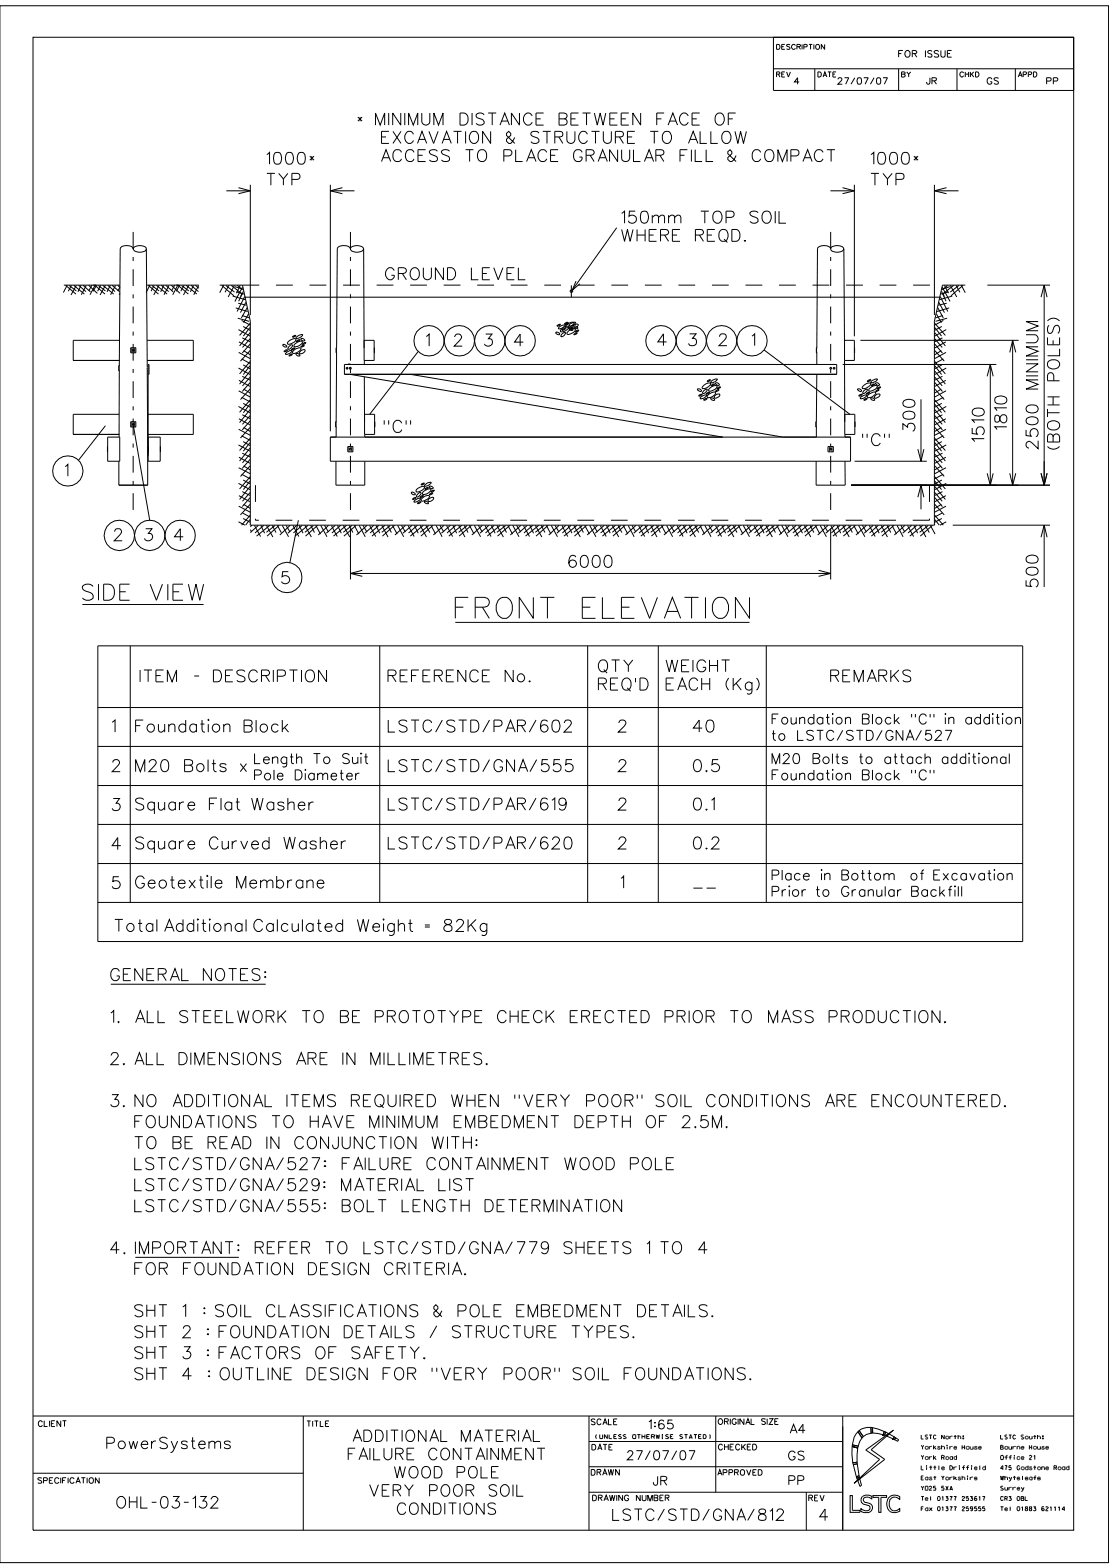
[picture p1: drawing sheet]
<svg xmlns="http://www.w3.org/2000/svg" width="210mm" height="297mm" viewBox="0 0 210 297" stroke-linecap="round" stroke-linejoin="round" font-family="sans-serif">
<g fill="none" stroke="#000" stroke-width=".19">
<path d="M0 1.1h209.9v294.9h-209.9zM6.2 7.1h197.1v282.7h-197.1zM146.5 13h56.8M146.5 7.1h56.8v10h-56.8zM154.3 13v4.1M170.2 13v4.1M181.2 13v4.1M192.3 13v4.1M42.9 36.1h4.5M45.2 35.5l2.2 .6-2.2 .6M47.4 35v24.7M62.6 36.1h4.5"/>
<path d="M62.6 35v46.7M64.8 35.5l-2.2 .6 2.2 .6M157.3 36.1h4.5M159.5 35.5l2.3 .6-2.3 .6M161.8 35v28.7M176.9 35v24.7M176.9 36.1h4.6M179.2 35.5l-2.3 .6 2.3 .6M12.1 54h10.6M12.4 54l2 1.7M12.7 54l-.7 1.4M13.1 54.1l1.4 1"/>
<path d="M13.5 54l-.6 1.1M14 54l2 1.7M14.5 54l-1.1 1.9M14.9 54l1.4 1.2M15.4 54l-.6 1.3M15.7 54l1.4 1.3M16.3 54.1l-.9 1.7M16.8 54l1.6 1.6M17.4 54l-.6 1.1M18 54l1.9 1.7M18 54l-1 1.8M18.3 54l-.7 1.2"/>
<path d="M18.7 54.1l1.3 1M19.1 54l-.6 1.1M19.5 54l2 1.7M20 54l-1.1 1.9M20.4 54l1.4 1.2M20.9 54l-.6 1.3M21.2 54l1.5 1.3M21.9 54.1l-1 1.7M22.3 54l.4 .4-.4 .7M22.7 55.6l-.2 .2M25.2 47.1a1.56 1.56 0 0 0-2.4-.2l-.2 22.3M25.3 46.9a1.87 1.87 0 0 1 2.4 0v.2a1.42 1.42 0 0 1-1.9 .6l-.5-.4z"/>
<path d="M27.7 47.1l.2 22.5M27.8 54h9.9M28.1 54l1.9 1.7M28.4 54l-.7 1.4M28.8 54.1l1.3 1M29.2 54l-.6 1.1M29.6 54l2 1.7M30.1 54l-1 1.9M30.5 54l1.4 1.2M31 54l-.6 1.3M31.4 54l1.4 1.3M32 54.1l-.9 1.7"/>
<path d="M32.5 54l1.6 1.6M33.1 54l-.6 1.1M33.7 54l-1 1.8M33.7 54l2 1.7M34 54l-.6 1.2M34.4 54.1l1.4 1M34.9 54l-.7 1.1M35.2 54l2.1 1.7M35.8 54l-1.1 1.9M36.2 54l1.4 1.2M36.6 54l-.5 1.3M37 54l.7 .6"/>
<path d="M37.6 54.1l-.9 1.7M41.6 54h4.3l1.5 6.8v38.7h129.5v-38.7l1.6-6.8h4.3M42 54l2.3 2M42.4 54l-.8 1.4M42.8 54.1l1.6 1.2M43.3 54l-.7 1.4M43.8 54l2.1 1.7M44.1 56.1l2.4 .7M44.4 54l-1.2 2.3M44.5 54.3l1.5 .5M44.6 58.3l2.3 .7M44.8 55.3l1.4 .4"/>
<path d="M44.9 54l1 .9M45.1 57.4l1.6 .4M45.5 54l-.7 1.5M45.8 59.8l1.5 .4M45.9 54.4l-1.4 2.7M45.9 55.5l-.4 .7M46.1 55.2l-.9 1.9M46.3 56.2l-1.4 2.8M46.4 56.3h131.6M46.6 57.3l-1.1 1.9M46.8 58.3l-1.1 1.9M47.1 59.5l-1 1.6"/>
<path d="M66.4 47.1a1.6 1.6 0 0 0-2.5-.2l-.2 33M66.4 46.9a1.87 1.87 0 0 1 2.4 0l.1 .2a1.64 1.64 0 0 1-2.5 .2zM68.9 47.1v18.8M108.2 54v2.3M109.1 53.2l-.7 1.8 1.4-1.2M116.8 43.1l-8.4 11.9M157.3 47.1a1.6 1.6 0 0 0-2.4-.2l-.2 19M157.3 46.9a1.87 1.87 0 0 1 2.4 0 .53 .53 0 0 1-.4 .8l-.8 .1a1.21 1.21 0 0 1-1.2-.7zM159.8 47.1l.1 18.8M177.3 59.5l.9 1.6M177.6 58.3l1 1.9M177.8 57.3l1 1.9"/>
<path d="M178 56.2l1.5 2.8M178.3 55.2l.8 1.9M178.4 54.4l1.5 2.7M178.5 55.5l.3 .7M178.5 59.8l-1.4 .4M178.8 54l.8 1.5M179.3 57.4l-1.6 .4M179.4 54l-.9 .9M179.6 55.3l-1.5 .4M179.7 58.3l-2.3 .7M179.9 54.3l-1.6 .5M179.9 54l1.3 2.3"/>
<path d="M180.3 56.1l-2.4 .7M180.6 54l-2.1 1.7M181 54l.8 1.4M181.6 54.1l-1.7 1.2M182 54l.8 1.4M182.4 54l-2.3 2M187 54h11.8M197.1 56.3l.6-2.3 .6 2.3M197.7 54v37.9M22.5 78.5h-8.6v3.8h8.7M22.5 69.2v1.1M22.6 70.3l-.1 12.5"/>
<path d="M22.6 64.5h-8.7v3.8h8.7M22.7 69.2h-.2v1.1h.2M24.7 79.9h1v1h-1zM24.7 65.9h1v.9h-1zM25 65.9v.9M25 79.9v1M25.5 65.9v.9M25.5 79.9v1M27.8 64.5h8.8v3.8h-8.7M27.9 69.7v.1M27.9 69.9l.1 22M27.9 78.5h8.7v3.8h-8.7"/>
<path d="M28.1 70.9h.1v-1.9h-.1v18.4h2.2v-4.6h-2.2M45 60.3l2.2 .6M45.2 62.4l2.2 1.3M45.2 69.7l2.2 1.2M45.2 77l2.2 1.2M45.2 66.7l2.2 1.2M45.2 74l2.2 1.2M45.2 64.8l2.1 1.1M45.2 72l2.1 1.2M45.2 79.3l2.1 1.2M45.7 60.7l1.7 .9M45.7 68l1.7 .9"/>
<path d="M45.7 75.3l1.7 .8M45.9 64l1.5 .7M45.9 71.3l1.5 .7M45.9 78.6l1.5 .7M46 61.8l1.4 .8M46 69.1l1.4 .7M46 76.4l1.4 .7M46.1 66.4l1.3 .8M46.1 73.7l1.3 .8M47.3 62l-1.2 1.7M47.3 69.3l-1.2 1.6M47.3 76.6l-1.2 1.6"/>
<path d="M47.4 61.2l-2 2.3M47.4 63l-2 2.5M47.4 64.2l-1.5 1.6M47.4 65.2l-1.5 1.7M47.4 66.4l-1.9 2M47.4 68.5l-2 2.3M47.4 70.3l-2 2.5M47.4 71.4l-1.5 1.7M47.4 72.5l-1.5 1.7M47.4 73.7l-1.9 2M47.4 75.8l-2 2.3M47.4 77.6l-2 2.4"/>
<path d="M47.4 78.7l-1.5 1.7M47.4 79.7l-1.5 1.7M53.5 65.3l.2-.1a.51 .51 0 0 1 .6 .5h-.5zM53.8 66.5l.6-.3a.41 .41 0 0 1-.6 .3zM54.2 66.8a.77 .77 0 0 1 1.1-.3l-.1 .1a1.3 1.3 0 0 1-1.2 .5zM54.5 64.8a1.46 1.46 0 0 1 1.5-.5 1.38 1.38 0 0 1-1.6 .8zM54.7 65.7l.6-.4a.69 .69 0 0 1-.7 .8zM54.7 67.3l.6-.3a.41 .41 0 0 1-.6 .3zM55.3 66.1l.5-.2-.4 .3h-.2zM55.4 63.7l.4-.2 .2 .1a.43 .43 0 0 1-.6 .2zM55.6 66.4l.9-.5h.5a1.35 1.35 0 0 1-1.6 .9zM55.9 65.1l.9-.5 .5 .1a1.35 1.35 0 0 1-1.6 .9z"/>
<path d="M56.1 67h.1a.46 .46 0 0 1 .6 .4h-.1a.46 .46 0 0 1-.6-.4zM56.1 63.9a1.3 1.3 0 0 1 1.2-.5 1.26 1.26 0 0 1-1.3 .7zM56.1 64.6l.6-.3a.41 .41 0 0 1-.6 .3zM56.8 66.6a.57 .57 0 0 1 1-.2 .8 .8 0 0 1-1.1 .5zM57 65.7a.46 .46 0 0 1 .6-.3 .47 .47 0 0 1-.6 .3zM57 64.1h.1a.45 .45 0 0 1 .5 .4 .44 .44 0 0 1-.6-.4zM57.4 65l.5-.1a.47 .47 0 0 1-.6 .3zM63.6 79.9v1M63.7 79.9h-.1v1h.1M63.8 65.9h-.1v.9h.1M65.2 69h93.2v1.9h-93.2zM65.9 69.7l-.1 .2"/>
<path d="M66 69h.4M66 69h-.1M66 69h.1M66.2 70.9l70.6 11.9M66.4 69.6a.17 .17 0 0 0-.2 .2 .17 .17 0 0 0 .2 .1M68.9 64.5h2v3.8h-2zM69 71.4v8.5M69 68.3v.7M69 78.5h1.9v3.8h-1.9zM70.9 65.9v.9M70.9 79.9v1M77.7 70.9l70.6 11.9"/>
<path d="M79.2 66.6l-9.2 11.9M105.2 63a.49 .49 0 0 1 .7 .4l-.5-.1zM105.5 61.6l.6-.1-.5 .3zM105.9 61.9a.92 .92 0 0 1 1.1-.2 1.25 1.25 0 0 1-1.3 .5zM106.4 62.5a.46 .46 0 0 1 .6-.2 .47 .47 0 0 1-.6 .2zM106.5 62.2l.8-.4 .4 .1a1.35 1.35 0 0 1-1.6 .9l.1-.3zM106.5 63.2l.5-.2a.63 .63 0 0 1-.8 .7zM106.9 61.3l.6-.2-.2 .2zM107.1 61.5l.6-.3-.3 .3zM107.1 61.7a1.46 1.46 0 0 1 1.6-.6 1.35 1.35 0 0 1-1.6 .9zM107.6 62.8l.9-.5 .5 .1a1.38 1.38 0 0 1-1.7 .8zM107.7 62.2l.1-.1a.46 .46 0 0 1 .6 .5 .54 .54 0 0 1-.7-.4z"/>
<path d="M107.9 61.4l.8-.4 .3 .1a1.31 1.31 0 0 1-1.3 .6zM107.9 62.2l.5-.2-.3 .3h-.3zM108.6 61.6l.5-.2 .4 .1a.83 .83 0 0 1-1.1 .6zM108.7 63.3l.5-.3a.41 .41 0 0 1-.5 .3zM108.7 61.8h.1a.45 .45 0 0 1 .5 .4v.1a.47 .47 0 0 1-.6-.5zM109 62.8l.5-.3a.41 .41 0 0 1-.5 .3zM132.1 73.6h.1a.37 .37 0 0 1 .4 .1 .37 .37 0 0 1 .1 .5h-.1a.43 .43 0 0 1-.5-.6zM132.4 74.9l.6-.2-.3 .3h-.3zM132.6 75.3a1.39 1.39 0 0 1 1.2-.5 1.06 1.06 0 0 1-1.2 .7zM133 73.3a1.41 1.41 0 0 1 1.6-.7 1.35 1.35 0 0 1-1.6 .9zM133.2 75.7l.4-.2h.3a.4 .4 0 0 1-.7 .2zM133.3 73.9l.5-.2a.68 .68 0 0 1-.8 .8z"/>
<path d="M133.7 74.6l.6-.3a.41 .41 0 0 1-.6 .3zM134 72.1l.5-.1-.4 .3zM134.1 74.8l.9-.5 .5 .1a1.3 1.3 0 0 1-1.6 .9zM134.6 73.4l.5-.3h.7a1.35 1.35 0 0 1-1.6 .9v-.3zM134.6 75.4l.1-.1a.46 .46 0 0 1 .6 .5l-.1 .1a.46 .46 0 0 1-.6-.5zM134.6 73l.6-.3a.41 .41 0 0 1-.6 .3zM134.7 72.2a.77 .77 0 0 1 1.1-.3l-.1 .1a1.3 1.3 0 0 1-1.1 .5zM135.5 74.9a.44 .44 0 0 1 .4-.3 .44 .44 0 0 1 .4 .3 .76 .76 0 0 1-1.1 .4zM135.5 72.5a.47 .47 0 0 1 .7 .5l-.5-.1zM135.5 74.1l.6-.3a.41 .41 0 0 1-.6 .3zM135.8 73.5l.6-.2-.5 .3zM144.7 66.3l16.2 12.2"/>
<path d="M154.6 65.9v.9M154.7 79.9h-.2v1h.2M154.7 70.9l-.1 11.9M154.7 66.8v2.2M154.8 65.9h-.2v.9h.2M159.6 69h29.1M159.9 64.5h1.9v3.8h-1.9zM159.9 68.3l.1 11.6M160 78.5h1.9v3.8h-1.9zM161.8 65.9v.9M161.9 79.9v1M162.4 73.7a.47 .47 0 0 1 .7 .4h-.4z"/>
<path d="M162.7 74.9l.6-.2-.3 .3h-.3zM162.9 64.5h30M163.1 75.2a.92 .92 0 0 1 1.1-.3 1.25 1.25 0 0 1-1.3 .6zM163.3 73.3a1.41 1.41 0 0 1 1.6-.7 1.35 1.35 0 0 1-1.6 .9zM163.6 73.9l.6-.2a.8 .8 0 0 1-.9 .8zM163.7 75.6l.5-.1a.36 .36 0 0 1-.6 .2zM164.1 74.5l.6-.2-.5 .4zM164.3 72.1l.6-.1-.5 .3zM164.4 74.8l.9-.5 .5 .1a1.35 1.35 0 0 1-1.6 .9zM164.9 73.4l.5-.3h.7a1.35 1.35 0 0 1-1.6 .9v-.3zM164.9 75.4l.1-.1a.46 .46 0 0 1 .6 .5l-.1 .1a.46 .46 0 0 1-.6-.5zM165 72.2l.8-.4h.3a1.31 1.31 0 0 1-1.2 .7z"/>
<path d="M165.1 72.9l.5-.1-.3 .2-.3 .1zM165.7 75a.6 .6 0 0 1 1-.2 .75 .75 0 0 1-1.2 .5zM165.8 72.5a.45 .45 0 0 1 .5 .1 .45 .45 0 0 1 .2 .4h-.1a.61 .61 0 0 1-.6-.5zM166 73.9l.4-.1a.42 .42 0 0 1-.6 .3zM166.2 73.5l.5-.2a.41 .41 0 0 1-.6 .3zM174.4 75.6v11.8M177 61.2l2 2.3M177 62l1.3 1.7M177 63l2 2.5M177 64.2l1.4 1.6M177 65.2l1.5 1.7M177 66.4l1.8 2"/>
<path d="M177 68.5l2 2.3M177 69.3l1.3 1.6M177 70.3l2 2.5M177 71.4l1.4 1.7M177 72.5l1.5 1.7M177 73.7l1.8 2M177 75.8l2 2.3M177 76.6l1.3 1.6M177 77.6l2 2.4M177 78.7l1.4 1.7M177 79.7l1.5 1.7M178.2 66.4l-1.2 .8"/>
<path d="M178.2 73.7l-1.2 .8M178.3 61.8l-1.3 .8M178.3 69.1l-1.3 .7M178.3 76.4l-1.3 .7M178.5 64l-1.5 .7M178.5 71.3l-1.5 .7M178.5 78.6l-1.5 .7M178.6 60.7l-1.6 .9M178.6 68l-1.6 .9M178.6 75.3l-1.6 .8M179.1 64.8l-2.1 1.1M179.1 72l-2.1 1.2"/>
<path d="M179.1 79.3l-2.1 1.2M179.1 66.7l-2.1 1.2M179.1 74l-2.1 1.2M179.2 62.4l-2.2 1.3M179.2 69.7l-2.2 1.2M179.2 77l-2.2 1.2M179.4 60.3l-2.3 .6M186.9 71.3l.6-2.3 .6 2.3M187.5 69v22.9M191.2 66.7l.6-2.2 .5 2.2M191.8 64.5v27.4M20 80.6l-5.1 6.6"/>
<path d="M20.4 82.8h2.3v4.6h-2.3zM20.4 84.6v1M22.5 91.9h5.5M22.5 87.4v4.5M25.2 80.4l3.1 18.1M27.9 85.6h.2M27.9 84.6h.2M28 86.3h.1M30.3 84.6v1M45.2 84.3l2.2 1.2M45.2 91.6l2.2 1.1M45.2 98.8l1.2 .7"/>
<path d="M45.2 81.3l2.2 1.2M45.2 88.6l2.2 1.1M45.2 95.9l2.2 1.1M45.2 86.6l2.1 1.1M45.2 93.9l2.1 1.1M45.7 82.5l1.7 .9M45.7 89.8l1.7 .9M45.9 85.8l1.5 .8M45.9 93.1l1.5 .7M46 97.2l1.4 .7M46 83.6l1.4 .8M46 90.9l1.4 .7"/>
<path d="M46 98.2l1.4 .7M46.1 81l1.3 .7M46.1 88.3l1.3 .7M46.1 95.5l1.3 .8M47.3 83.9l-1.2 1.6M47.3 91.1l-1.2 1.6M47.3 98.4l-.8 1.1M47.4 81l-1.9 2M47.4 83l-2 2.3M47.4 84.9l-2 2.4M47.4 86l-1.5 1.7M47.4 87l-1.5 1.7"/>
<path d="M47.4 88.3l-1.9 1.9M47.4 90.3l-2 2.3M47.4 92.1l-2 2.5M47.4 93.3l-1.5 1.6M47.4 94.3l-1.5 1.7M47.4 95.5l-1.9 2M47.4 97.6l-1.7 1.9M47.4 99.4l-.1 .1M47.7 99.5l-.3 .3M48.2 99.6l1.1 2M48.9 99.5l-1.5 1.4M49.4 99.5l.7 1.5"/>
<path d="M49.9 99.5l-1.6 1.5M50.4 99.5l1.3 2.2M51.1 99.5l-2.5 2M51.5 99.5l.8 1.4M52.1 99.6l-1.7 1.2M52.5 99.5l.8 1.4M52.9 99.5l-2.3 2M53.5 99.5l1.1 2.2M54.2 99.5l.7 1.3M54.9 99.5l-1.9 1.8M55.5 99.6l1.1 2M56.2 99.5l-1.7 1.5"/>
<path d="M56.5 98.5l-1.6 8.1M56.6 99.5l.8 1.5M57.2 99.5l-1.6 1.5M57.7 99.5l1.3 2.2M58.3 99.5l-2.4 2M58.8 99.5l.7 1.4M59.3 99.6l-1.6 1.2M59.8 99.5l.9 1.7M60.1 99.5l-2.2 2M60.7 99.5l1.2 2.2M61.5 99.5l.7 1.3M62.2 99.5l-1.9 1.8"/>
<path d="M62.6 82.8h98.5v4.6h-98.5zM62.8 99.6l1.1 2M63.5 99.5l-1.7 1.5M63.6 87.4v4.5h5.5v-4.5M63.7 80.9v1.9M63.9 99.5l.7 1.5M64.5 99.5l-1.7 1.5M65 99.5l1.2 2.2M65.6 99.5l-2.5 2M65.9 84.6h.9v1h-.9zM66.1 84.6v1M66.1 99.5l.7 1.4"/>
<path d="M66.4 84.9h.1M66.6 99.6l-1.6 1.2M66.6 84.6v1M67.1 99.5l.9 1.7M67.4 99.5l-2.3 2M68 99.5l1.2 2.2M68.7 99.5l.8 1.3M69.1 82.3v.5M69.5 99.5l-2 1.8M70 99.6l1.1 2M70.8 99.5l-1.7 1.5M71.2 99.5l.7 1.5"/>
<path d="M71.7 99.5l-1.6 1.5M72.3 99.5l1.2 2.2M72.9 99.5l-2.5 2M73.4 99.5l.7 1.4M73.9 99.6l-1.6 1.2M74.3 99.5l.9 1.7M74.7 99.5l-2.3 2M75.3 99.5l1.1 2.2M76 99.5l.8 1.3M76.8 99.5l-2 1.8M77.3 99.6l1.1 2M77.9 93.2h.1a.51 .51 0 0 1 .6 .5h-.1a.46 .46 0 0 1-.6-.5z"/>
<path d="M78 99.5l-1.7 1.5M78.1 94.5l.6-.3a.44 .44 0 0 1-.6 .3zM78.4 94.9a1.12 1.12 0 0 1 1.2-.5 1.21 1.21 0 0 1-1.2 .7zM78.5 99.5l.7 1.5M78.9 92.7l1-.6 .5 .1a1.35 1.35 0 0 1-1.6 .9zM79 99.5l-1.6 1.5M79.1 95.2l.6-.1-.5 .3zM79.3 93.4l.4-.1a.69 .69 0 0 1-.8 .8v-.2zM79.5 94.1l.4-.2h.3a.4 .4 0 0 1-.7 .2zM79.6 99.5l1.2 2.2M79.8 91.7l.3-.2 .2 .1a.43 .43 0 0 1-.6 .2zM79.9 94.4a1.01 1.01 0 0 1 1.4-.3 1.79 1.79 0 0 1-1.5 .8l-.1-.2z"/>
<path d="M80.2 93.1l.9-.5 .5 .1a1.35 1.35 0 0 1-1.6 .9zM80.2 99.5l-2.5 2M80.4 91.9a1.42 1.42 0 0 1 1.2-.5 1.15 1.15 0 0 1-1.2 .6zM80.4 94.9h.2a.42 .42 0 0 1 .5 .5h-.1a.46 .46 0 0 1-.6-.5zM80.5 92.5l.6-.1-.5 .3zM80.6 99.5l.8 1.4M81.1 94.6l.5-.3 .4-.1a.66 .66 0 0 1-.2 .7 .66 .66 0 0 1-.7 0zM81.2 99.6l-1.6 1.2M81.3 92.2a.45 .45 0 0 1 .7 .3h-.4zM81.3 93.6l.4-.2h.2a.47 .47 0 0 1-.6 .3zM81.6 99.5l.9 1.7M81.7 93l.5-.1a.47 .47 0 0 1-.6 .3z"/>
<path d="M82 99.5l-2.3 2M82.6 99.5l1.1 2.2M83.3 99.5l.8 1.3M84.1 99.5l-2 1.8M84.6 99.6l1.1 2M85.3 99.5l-1.7 1.5M85.8 99.5l.7 1.5M86.3 99.5l-1.6 1.5M86.9 99.5l1.1 2.2M87.4 99.5l-2.4 2M87.9 99.5l.7 1.4M88.5 99.6l-1.6 1.2"/>
<path d="M88.9 99.5l.9 1.7M89.3 99.5l-2.4 2M89.8 99.5l1.2 2.2M90.6 99.5l.7 1.3M91.3 99.5l-2 1.8M91.8 99.6l1.2 2M92.6 99.5l-1.7 1.5M93 99.5l.8 1.5M93.6 99.5l-1.7 1.5M94.1 99.5l1.2 2.2M94.7 99.5l-2.4 2M95.2 99.5l.7 1.4"/>
<path d="M95.7 99.6l-1.6 1.2M96.2 99.5l.9 1.7M96.5 99.5l-2.3 2M97.1 99.5l1.2 2.2M97.8 99.5l.8 1.3M98.6 99.5l-2 1.8M99.1 99.6l1.2 2M99.8 99.5l-1.6 1.5M100.3 99.5l.7 1.5M100.9 99.5l-1.7 1.5M101.4 99.5l1.2 2.2M102 99.5l-2.5 2"/>
<path d="M102.5 99.5l.7 1.4M103 99.6l-1.6 1.2M103.4 99.5l.9 1.7M103.8 99.5l-2.3 2M104.4 99.5l1.2 2.2M105.1 99.5l.8 1.3M105.9 99.5l-2 1.8M106.4 99.6l1.1 2M107.1 99.5l-1.7 1.5M107.6 99.5l.7 1.5M108.1 99.5l-1.6 1.5M108.7 99.5l1.2 2.2"/>
<path d="M109.2 99.5l-2.4 2M109.8 99.5l.7 1.4M110.3 99.6l-1.6 1.2M110.7 99.5l.9 1.7M111.1 99.5l-2.3 2M111.7 99.5l1.1 2.2M112.4 99.5l.7 1.3M113.1 99.5l-1.9 1.8M113.7 99.6l1.1 2M114.4 99.5l-1.7 1.5M114.8 99.5l.8 1.5M115.4 99.5l-1.7 1.5"/>
<path d="M115.9 99.5l1.3 2.2M116.5 99.5l-2.4 2M117 99.5l.8 1.4M117.5 99.6l-1.6 1.2M118 99.5l.9 1.7M118.3 99.5l-2.2 2M118.9 99.5l1.2 2.2M119.7 99.5l.7 1.3M120.4 99.5l-2 1.8M120.9 99.6l1.2 2M121.7 99.5l-1.7 1.5M122.1 99.5l.7 1.5"/>
<path d="M122.7 99.5l-1.7 1.5M123.2 99.5l1.2 2.2M123.8 99.5l-2.4 2M124.3 99.5l.7 1.4M124.8 99.6l-1.6 1.2M125.2 99.5l.9 1.7M125.6 99.5l-2.3 2M126.2 99.5l1.2 2.2M126.9 99.5l.8 1.3M127.7 99.5l-2 1.8M128.2 99.6l1.2 2M128.9 99.5l-1.7 1.5"/>
<path d="M129.4 99.5l.7 1.5M129.9 99.5l-1.6 1.5M130.5 99.5l1.2 2.2M131.1 99.5l-2.5 2M131.6 99.5l.7 1.4M132.1 99.6l-1.6 1.2M132.5 99.5l.9 1.7M132.9 99.5l-2.3 2M133.5 99.5l1.1 2.2M134.2 99.5l.8 1.3M135 99.5l-2 1.8M135.5 99.6l1.1 2"/>
<path d="M136.2 99.5l-1.7 1.5M136.7 99.5l.7 1.5M137.2 99.5l-1.6 1.5M137.7 99.5l1.3 2.2M138.4 99.5l-2.5 2M138.8 99.5l.8 1.4M139.4 99.6l-1.7 1.2M139.8 99.5l.9 1.7M140.2 99.5l-2.3 2M140.7 99.5l1.2 2.2M141.5 99.5l.8 1.3M142.3 99.5l-2 1.8"/>
<path d="M142.8 99.6l1.1 2M143.5 99.5l-1.7 1.5M144 99.5l.7 1.5M144.5 99.5l-1.6 1.5M145 99.5l1.2 2.2M145.7 99.5l-2.5 2M146.1 99.5l.7 1.4M146.6 99.6l-1.6 1.2M147.1 99.5l.9 1.7M147.5 99.5l-2.4 2M148 99.5l1.2 2.2M148.7 99.5l.8 1.3"/>
<path d="M149.5 99.5l-1.9 1.8M150.1 99.6l1.1 2M150.8 99.5l-1.7 1.5M151.2 99.5l.8 1.5M151.8 99.5l-1.7 1.5M152.3 99.5l1.2 2.2M152.9 99.5l-2.5 2M153.4 99.5l.7 1.4M153.9 99.6l-1.6 1.2M154.4 99.5l.9 1.7M154.5 87.4v4.5h5.5v-4.5M154.7 99.5l-2.3 2"/>
<path d="M155.3 99.5l1.2 2.2M156 99.5l.8 1.3M156.8 99.5l-2 1.8M156.8 84.6h1v1h-1zM157 84.6v1M157.3 84.9h.1M157.3 99.6l1.1 2M157.5 84.6v1M158.1 99.5l-1.7 1.5M158.5 99.5l.7 1.5M159.1 99.5l-1.7 1.5M159.6 99.5l1.2 2.2"/>
<path d="M160 82.3v.5M160.2 99.5l-2.5 2M160.7 99.5l.7 1.4M161.1 91.9h37.7M161.2 99.6l-1.6 1.2M161.7 99.5l.8 1.7M161.8 87.4h13.7M162 99.5l-2.3 2M162.6 99.5l1.2 2.2M163.3 99.5l.8 1.3M164.1 99.5l-2 1.8M164.6 99.6l1.1 2"/>
<path d="M165.3 99.5l-1.7 1.5M165.8 99.5l.7 1.5M166.3 99.5l-1.6 1.5M166.9 99.5l1.1 2.2M167.5 99.5l-2.5 2M168 99.5l.7 1.4M168.5 99.6l-1.6 1.2M168.9 99.5l.9 1.7M169.3 99.5l-2.3 2M169.9 99.5l1.1 2.2M170.6 99.5l.7 1.3M171.3 99.5l-1.9 1.8"/>
<path d="M171.9 99.6l1.1 2M172.6 99.5l-1.7 1.5M173 99.5l.8 1.5M173.6 99.5l-1.7 1.5M173.8 85.1l.6 2.3 .5-2.3M173.8 94.2l.6-2.3 .5 2.3M174.1 99.5l1.2 2.2M174.4 91.9v4.6M174.7 99.5l-2.4 2M175.2 99.5l.8 1.4M175.8 99.6l-1.7 1.2M176.2 99.5l.9 1.7"/>
<path d="M176.6 99.5l-2.3 2M177 81l1.8 2M177 83l2 2.3M177 83.9l1.3 1.6M177 84.9l2 2.4M177 86l1.4 1.7M177 87l1.5 1.7M177 88.3l1.8 1.9M177 90.3l2 2.3M177 91.1l1.3 1.6M177 92.1l2 2.5M177 93.3l1.4 1.6"/>
<path d="M177 94.3l1.5 1.7M177 95.5l1.8 2M177 97.6l1.6 1.9M177 98.4l.9 1.1M177 99.4l.1 .1M178.2 81l-1.2 .7M178.2 88.3l-1.2 .7M178.2 95.5l-1.2 .8M178.3 83.6l-1.3 .8M178.3 90.9l-1.3 .7M178.3 98.2l-1.3 .7M178.4 97.2l-1.4 .7"/>
<path d="M178.5 85.8l-1.5 .8M178.5 93.1l-1.5 .7M178.6 82.5l-1.6 .9M178.6 89.8l-1.6 .9M179.1 86.6l-2.1 1.1M179.1 93.9l-2.1 1.1M179.1 81.3l-2.1 1.2M179.1 88.6l-2.1 1.1M179.1 95.9l-2.1 1.1M179.2 84.3l-2.2 1.2M179.2 91.6l-2.2 1.1M179.2 98.8l-1.2 .7"/>
<path d="M180.4 99.5h18.4M186.9 89.7l.6 2.2 .6-2.2M191.2 89.7l.6 2.2 .5-2.2M197.1 89.7l.6 2.2 .6-2.2M197.7 99.5v11.7M15.6 114.5h22.9M47.4 100.3l.3 .5M66.4 108.6h90.9M66.4 100.1v9.7M68.6 108l-2.2 .6 2.2 .6M86.2 117.9h55.7M155 108l2.3 .6-2.3 .6"/>
<path d="M157.3 100.1v9.7M197.1 101.8l.6-2.3 .6 2.3M18.5 122.3h175.2v56h-175.2zM18.5 134h175.2M24.7 122.3v48.6M39.4 136.3l.2 .1-.2 .1zM71.9 122.3v48.6M111.3 122.3v48.6M124.7 122.3v48.6M145.1 122.3v48.6M157.7 135.2v.1zM178.9 135.2h.2z"/>
<path d="M187.9 135.2h.2zM189.8 135.2h.1zM18.5 141.4h175.2M18.5 148.8h175.2M18.5 156.2h175.2M57.7 145.8h.2zM68.4 142.7h.1l-.1 .1zM157.6 145.8h.2zM183.4 142.7h.2zM185.3 142.7h.2zM18.5 163.6h175.2M18.5 170.9h175.2"/>
<path d="M37.3 174.1h.3l-.2 .2zM39.2 165.8l.2 .1-.2 .1zM39.6 174.1h.2l-.1 .2zM72.5 174.1h.2l-.1 .2zM149.3 167.9h.2zM155.6 164.7v.2zM180.8 167.8v.2zM188.3 164.7v.2zM21 186.4h29.3M56.9 219.8l.1-.3a.75 .75 0 0 1 1.1 0 .72 .72 0 0 1-.3 1l-1 1.1h1.5M25.6 238.2h19.6M58.1 227.2h-1.1l-.1 1a.8 .8 0 0 1 1.2 0 .8 .8 0 0 1-.2 1.2 .8 .8 0 0 1-1.1-.3"/>
<path d="M60.4 224a.7 .7 0 0 1-.9 .7 .7 .7 0 0 1-.3-1.1 .7 .7 0 0 1 1.1 0 1.88 1.88 0 0 1-.2 1.8 .64 .64 0 0 1-1-.2M6.2 279.1h51.2M6.2 268.2h197.1M57.4 268.2v21.6M111.5 277.8h48.1M111.5 273h48.1M111.5 268.2v21.6M135.5 268.2v14.4M159.6 268.2v21.6M161.4 274l-.1 1.5 .2 1.6M161.4 274l1 .3M161.4 274h.1"/>
<path d="M161.4 273.7v.3M161.4 273.7h.1M161.4 273.7l1.1 .2M161.5 277.1h.1M161.5 277.1l.1 .3M161.6 277.4h.1M161.6 277.4l.6 2.3M162.2 279.7h.1M162.2 279.7v.3M162.3 277h.1M162.3 277l-.8 .1M162.3 277v.3"/>
<path d="M162.3 277.3h.1M162.3 277.3l-.7 .1M162.3 277.3l.4 2.2M162.4 274.3l-.1 2.7M162.4 274.3h.1M162.5 271.2l-.8 1-.3 1.5M162.5 271.2l.7 1.2M162.5 271.2h.1M162.5 273.9h.1M162.5 273.9l-.1 .4M162.7 271l-.2 .2M162.7 271h.1"/>
<path d="M162.7 271l.8 1.1M162.7 279.5v.3M162.7 279.5h.1M162.7 279.5l-.5 .2M162.7 279.8h.1M162.7 279.8l-.5 .2M162.7 279.8l.1 .2-.4 .3-.2-.3M163.2 272.4l-.4 .6-.3 .9M163.2 272.4h.1M163.5 272.1h.1M163.5 272.1l-.3 .3M163.9 274.6l5.3-3.7-4.2 3.7 2.5 1.8-5.8 4.6 4.9-4.6z"/>
<path d="M164.9 270.4a3.4 3.4 0 0 0-2.2 .6M164.9 270.4l.1 1.1M164.9 270.4h.1M164.9 270.4h.3M165 271.5l-.9 .2-.6 .4M165 271.5h.1M165.2 270.4l2.2 .7M165.2 270.4h.1M165.2 270.4l.1 1M165.3 271.4l2 .4M165.3 271.4h.1M165.3 271.4l-.3 .1"/>
<path d="M167.3 271.8h.1M167.3 271.8l.2 .1M167.4 271.1h.1M167.4 271.1l-.1 .7M167.4 271.1l.3 .1M167.5 271.9h.1M167.7 271.2l-.2 .7M167.7 271.2h.1M167.7 271.2l.6 .4-.6 .3h-.2M169.2 272.6h.1M169.2 272.6l.2 .1M169.3 272.2l-1-.6-.4 .4 1.3 .6"/>
<path d="M169.3 272.2h.1M169.3 272.2l-.1 .4M169.3 272.2l.3 .1M169.4 272.7h.1M169.4 272.7l.6 .3M169.6 272.3h.1M169.6 272.3l-.2 .4M169.6 272.3l.6 .4M170 273h.1M170.2 272.7h.1M170.2 272.7l-.2 .3M111.5 282.6h48.1"/>
<path d="M152.7 282.6v7.2M162.8 281.5h.1M163.1 281.3l-.3-1.2-.4 .3 .4 1.1M163.1 281.3l-.3 .2M163.1 281.3h.1"/>
<circle cx="108.2" cy="55.2" r=".23"/>
<circle cx="25.2" cy="66.3" r=".16"/>
<circle cx="65.7" cy="69.8" r=".16"/>
<circle cx="66.4" cy="69.8" r=".16"/>
<circle cx="81.2" cy="64.5" r="2.87"/>
<circle cx="87" cy="64.5" r="2.88"/>
<circle cx="92.7" cy="64.5" r="2.88"/>
<circle cx="98.5" cy="64.5" r="2.88"/>
<circle cx="125.2" cy="64.5" r="2.88"/>
<circle cx="130.9" cy="64.5" r="2.87"/>
<circle cx="136.6" cy="64.5" r="2.88"/>
<circle cx="142.4" cy="64.5" r="2.88"/>
<circle cx="157.3" cy="69.8" r=".16"/>
<circle cx="157.9" cy="69.8" r=".16"/>
<circle cx="12.9" cy="89.2" r="2.87"/>
<circle cx="25.2" cy="80.4" r=".14"/>
<circle cx="66.4" cy="85.1" r=".17"/>
<circle cx="157.3" cy="85.1" r=".17"/>
<circle cx="22.6" cy="101.4" r="2.88"/>
<circle cx="28.3" cy="101.4" r="2.88"/>
<circle cx="34.1" cy="101.4" r="2.88"/>
<circle cx="54.3" cy="109.4" r="2.86"/>
</g>
<path d="M25.2 96.6v-53.5M66.4 96.6v-53.5M157.3 96.6v-53.5" fill="none" stroke="#000" stroke-width=".19" stroke-dasharray="3.2 1.6 .8 1.6" stroke-linecap="butt"/>
<path d="M45.9 54h132.6M48.4 91.9v6.6M176 98.5h-127.6M176 91.9v6.6" fill="none" stroke="#000" stroke-width=".19" stroke-dasharray="3.2 3.2" stroke-linecap="butt"/>
<g fill="#000">
<path d="M167.1 271.6h.3v.3h-.3z" fill-rule="evenodd"/>
<path d="M169 272.4h.3v.3h-.3z" fill-rule="evenodd"/>
</g>
<text font-size="4" x="86.2" y="117.1">FRONT ELEVATION</text>
<text font-size="3.2" x="160.7" y="286.5">LSTC</text>
<text font-size="3" x="15.6" y="113.7">SIDE VIEW</text>
<g font-size="2.3">
<text x="67.7" y="23.7">* MINIMUM DISTANCE BETWEEN FACE OF</text>
<text x="69.6" y="27.2">EXCAVATION &amp; STRUCTURE TO ALLOW</text>
<text x="50.5" y="31.1">1000*</text>
<text x="50.5" y="35.1">TYP</text>
<text x="69.6" y="30.6">ACCESS TO PLACE GRANULAR FILL &amp; COMPACT</text>
<text x="164.9" y="31.1">1000*</text>
<text x="164.9" y="35.1">TYP</text>
<text x="117.7" y="42.3">150mm TOP SOIL</text>
<text x="117.7" y="45.7">WHERE REQD.</text>
<text x="73" y="53">GROUND LEVEL</text>
<text x="80.7" y="65.6">1</text>
<text x="86" y="65.6">2</text>
<text x="91.8" y="65.6">3</text>
<text x="97.5" y="65.6">4</text>
<text x="124.6" y="65.5">4</text>
<text x="130.4" y="65.5">3</text>
<text x="136.1" y="65.5">2</text>
<text x="142.4" y="65.5">1</text>
<text x="72.7" y="81.9">&quot;C&quot;</text>
<text x="173.3" y="81.7" transform="rotate(-90 173.3 81.7)">300</text>
<text x="186.4" y="83.6" transform="rotate(-90 186.4 83.6)">1510</text>
<text x="190.6" y="81.4" transform="rotate(-90 190.6 81.4)">1810</text>
<text x="163.3" y="84.4">&quot;C&quot;</text>
<text x="196.6" y="85" transform="rotate(-90 196.6 85)">2500 MINIMUM</text>
<text x="200.6" y="85.2" transform="rotate(-90 200.6 85.2)">(BOTH POLES)</text>
<text x="12.3" y="90.2">1</text>
<text x="21.6" y="102.4">2</text>
<text x="27.4" y="102.4">3</text>
<text x="33.1" y="102.4">4</text>
<text x="107.7" y="107.5">6000</text>
<text x="53.3" y="110.6">5</text>
<text x="196.6" y="111.2" transform="rotate(-90 196.6 111.2)">500</text>
<text x="26.5" y="129.2">ITEM - DESCRIPTION</text>
<text x="73.5" y="129.2">REFERENCE No.</text>
<text x="113.3" y="127.3">QTY</text>
<text x="113.3" y="130.7">REQ’D</text>
<text x="126.2" y="127.3">WEIGHT</text>
<text x="126.2" y="130.7">EACH (Kg)</text>
<text x="157.3" y="129.2">REMARKS</text>
<text x="21.3" y="138.7">1</text>
<text x="25.7" y="138.7">Foundation Block</text>
<text x="73.5" y="138.7">LSTC/STD/PAR/602</text>
<text x="117.1" y="138.7">2</text>
<text x="131.3" y="138.7">40</text>
<text x="21.3" y="146.2">2</text>
<text x="25.7" y="146.2">M20 Bolts x</text>
<text x="73.5" y="146.2">LSTC/STD/GNA/555</text>
<text x="117.1" y="146.2">2</text>
<text x="131.3" y="146.2">0.5</text>
<text x="21.3" y="153.5">3</text>
<text x="25.7" y="153.4">Square Flat Washer</text>
<text x="73.5" y="153.4">LSTC/STD/PAR/619</text>
<text x="117.1" y="153.4">2</text>
<text x="131.3" y="153.4">0.1</text>
<text x="21.3" y="160.9">4</text>
<text x="25.7" y="160.8">Square Curved Washer</text>
<text x="73.5" y="160.8">LSTC/STD/PAR/620</text>
<text x="117.1" y="160.8">2</text>
<text x="131.3" y="160.8">0.2</text>
<text x="21.3" y="168.3">5</text>
<text x="25.7" y="168.2">Geotextile Membrane</text>
<text x="117.6" y="168.2">1</text>
<text x="131.3" y="168.2">__</text>
<text x="21.7" y="176.4">Total Additional Calculated Weight = 82Kg</text>
<text x="21" y="185.7">GENERAL NOTES:</text>
<text x="21" y="193.7">1.</text>
<text x="25.7" y="193.7">ALL STEELWORK TO BE PROTOTYPE CHECK ERECTED PRIOR TO MASS PRODUCTION.</text>
<text x="21" y="201.7">2. ALL DIMENSIONS ARE IN MILLIMETRES.</text>
<text x="21" y="209.6">3. NO ADDITIONAL ITEMS REQUIRED WHEN &quot;VERY POOR&quot; SOIL CONDITIONS ARE ENCOUNTERED.</text>
<text x="22.8" y="213.6">FOUNDATIONS TO HAVE MINIMUM EMBEDMENT DEPTH OF 2.5M.</text>
<text x="22.9" y="221.5">LSTC/STD/GNA/527:</text>
<text x="22.9" y="217.6">TO BE READ IN CONJUNCTION WITH:</text>
<text x="59.5" y="221.5">FAILURE CONTAINMENT WOOD POLE</text>
<text x="22.9" y="225.5">LSTC/STD/GNA/529:</text>
<text x="60.4" y="225.5">MATERIAL LIST</text>
<text x="22.9" y="229.5">LSTC/STD/GNA/555:</text>
<text x="59.4" y="229.5">BOLT LENGTH DETERMINATION</text>
<text x="21" y="237.5">4.</text>
<text x="25.7" y="237.5">IMPORTANT:</text>
<text x="47.1" y="237.5">REFER TO LSTC/STD/GNA/779 SHEETS 1 TO 4</text>
<text x="22.8" y="241.4">FOR FOUNDATION DESIGN CRITERIA.</text>
<text x="22.9" y="249.4">SHT 1</text>
<text x="34.7" y="249.4">: SOIL CLASSIFICATIONS &amp; POLE EMBEDMENT DETAILS.</text>
<text x="23" y="253.4">SHT 2 : FOUNDATION DETAILS / STRUCTURE TYPES.</text>
<text x="23.1" y="257.4">SHT 3 : FACTORS OF SAFETY.</text>
<text x="22.9" y="261.3">SHT 4 : OUTLINE DESIGN FOR &quot;VERY POOR&quot; SOIL FOUNDATIONS.</text>
</g>
<g font-size="2.2">
<text x="20.2" y="274.4">PowerSystems</text>
<text x="66.9" y="273">ADDITIONAL MATERIAL</text>
<text x="65.9" y="276.5">FAILURE CONTAINMENT</text>
<text x="74.7" y="279.9">WOOD POLE</text>
<text x="22.1" y="285.6">OHL-03-132</text>
<text x="70" y="283.4">VERY POOR SOIL</text>
<text x="75.3" y="286.8">CONDITIONS</text>
<text x="116" y="288">LSTC/STD/GNA/812</text>
<text x="155.2" y="288">4</text>
</g>
<g font-size="1.9">
<text x="146.2" y="137.1">Foundation Block &quot;C&quot; in addition</text>
<text x="146.2" y="140.2">to LSTC/STD/GNA/527</text>
<text x="48.2" y="144.6">Length To Suit</text>
<text x="48.2" y="147.7">Pole Diameter</text>
<text x="146.2" y="144.6">M20 Bolts to attach additional</text>
<text x="146.2" y="147.7">Foundation Block &quot;C&quot;</text>
<text x="146.2" y="166.7">Place in Bottom of Excavation</text>
<text x="146.2" y="169.8">Prior to Granular Backfill</text>
</g>
<g font-size="1.7">
<text x="122.9" y="270.7">1:65</text>
<text x="149.6" y="271.5">A4</text>
<text x="118.8" y="276.5">27/07/07</text>
<text x="123.7" y="281.3">JR</text>
<text x="149.3" y="276.5">GS</text>
<text x="149.4" y="281.2">PP</text>
</g>
<text font-size="1.3" x="170.2" y="10.8">FOR ISSUE</text>
<g font-size="1.2">
<text x="150.4" y="16">4</text>
<text x="158.7" y="16">27/07/07</text>
<text x="175.5" y="16">JR</text>
<text x="186.9" y="16">GS</text>
<text x="198.2" y="16">PP</text>
</g>
<g font-size="1.1">
<text x="112" y="269.9">SCALE</text>
<text x="136" y="269.8">ORIGINAL SIZE</text>
<text x="7.3" y="270.2">CLIENT</text>
<text x="58.1" y="270.2">TITLE</text>
<text x="112.1" y="274.7">DATE</text>
<text x="136.1" y="274.6">CHECKED</text>
<text x="7.2" y="281">SPECIFICATION</text>
<text x="112" y="279.4">DRAWN</text>
<text x="135.9" y="279.4">APPROVED</text>
<text x="112.2" y="284.3">DRAWING NUMBER</text>
<text x="153.2" y="284.3">REV</text>
</g>
<g font-size="1">
<text x="147.1" y="9.4">DESCRIPTION</text>
<text x="147.1" y="14.6">REV</text>
<text x="154.9" y="14.6">DATE</text>
<text x="170.7" y="14.6">BY</text>
<text x="181.8" y="14.6">CHKD</text>
<text x="192.8" y="14.6">APPD</text>
</g>
<g font-size=".8">
<text x="112.7" y="272.5">(UNLESS OTHERWISE STATED)</text>
<text x="174.4" y="272.6">LSTC North:</text>
<text x="174.4" y="274.5">Yorkshire House</text>
<text x="189.5" y="272.6">LSTC South:</text>
<text x="189.5" y="274.5">Bourne House</text>
<text x="174.4" y="276.5">York Road</text>
<text x="174.4" y="278.4">Little Driffield</text>
<text x="174.4" y="280.3">East Yorkshire</text>
<text x="189.5" y="276.5">Office 21</text>
<text x="189.5" y="278.4">475 Godstone Road</text>
<text x="189.5" y="280.3">Whyteleafe</text>
<text x="174.4" y="282.3">YO25 5XA</text>
<text x="174.4" y="284.2">Tel 01377 253617</text>
<text x="174.4" y="286.2">Fax 01377 259555</text>
<text x="189.5" y="282.3">Surrey</text>
<text x="189.5" y="284.2">CR3 0BL</text>
<text x="189.5" y="286.2">Tel 01883 621114</text>
</g>
</svg>
